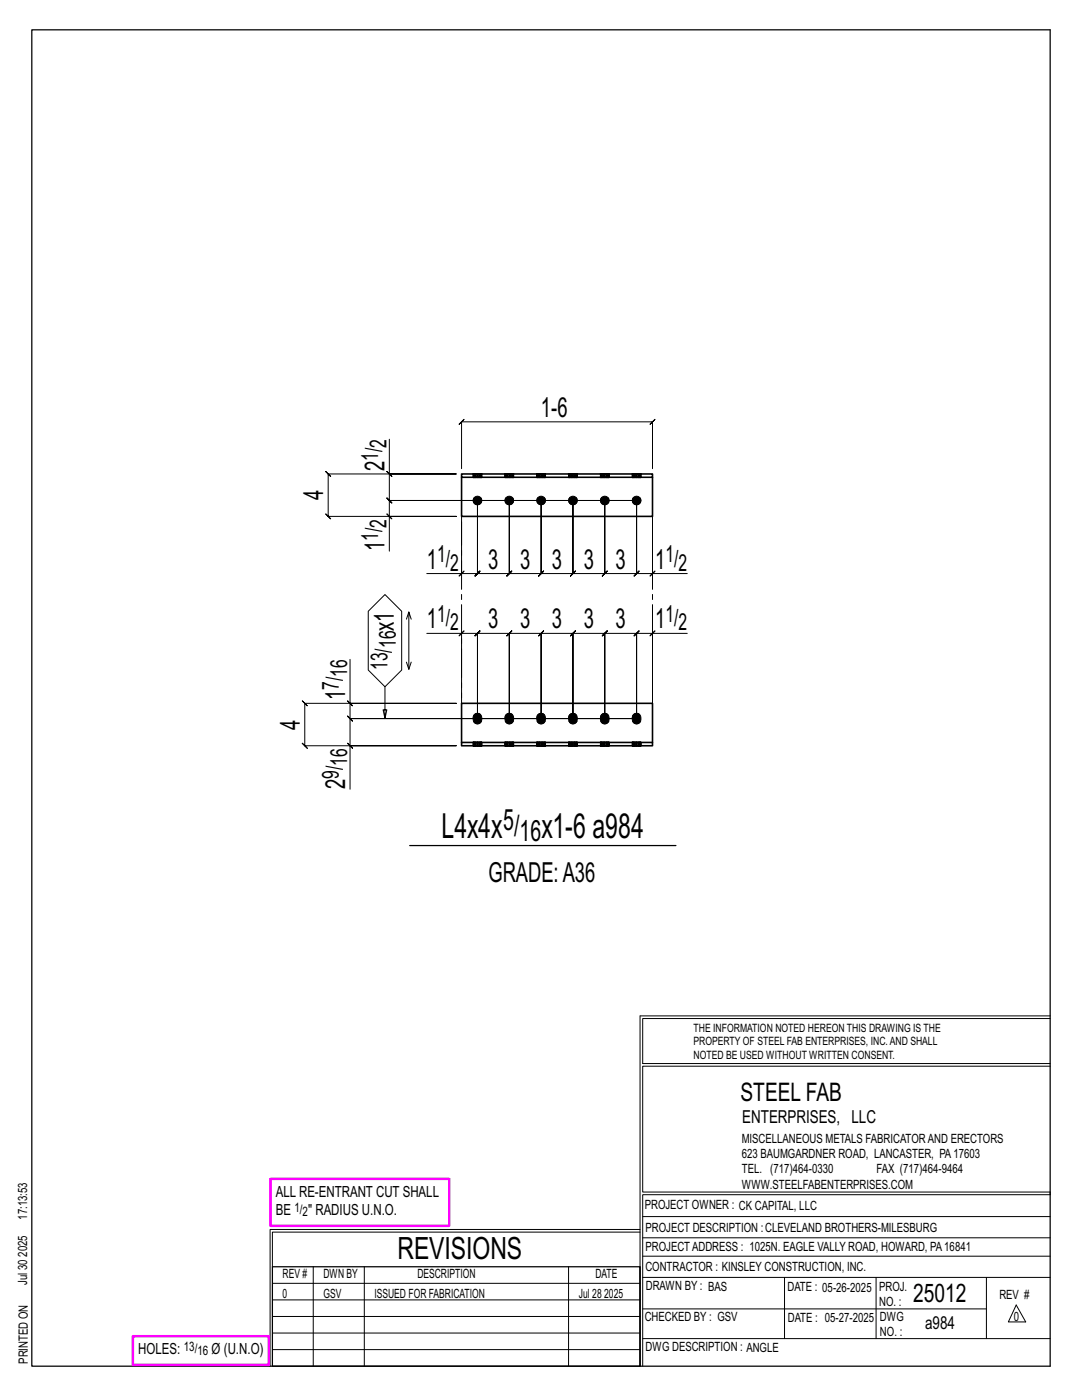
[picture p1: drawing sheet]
<svg xmlns="http://www.w3.org/2000/svg" width="216mm" height="279mm" viewBox="0 0 216 279" stroke-linecap="round" stroke-linejoin="round" font-family="sans-serif">
<g fill="none" stroke="#000" stroke-width=".2">
<path d="M77.2 94.1l1 1zM77.7 87.7v6.9h13.3h-25.5l-.5-.5 1 1-.5-.5v8.5l-.5-.5 1 1-.5-.5h25.5h-13.3v6.9M77.7 94.6v5.3l-.5-.5 1 1-.5-.5h49.3M92.1 93.5v-9.3l-.5 .5 1-1-.5 .5h38.1l-.5 .5 1-1-.5 .5v9.3M127 99.9h-49.3l-.5-.5 1 1-.5-.5v3.2M127 99.9v14.6l.5-.5-1 1 .5-.5h-6.3l.5-.5-1 1 .5-.5v-14.6v14.6l.5-.5-1 1 .5-.5h-6.4l.5-.5-1 1 .5-.5v-14.6v14.6l.5-.5-1 1 .5-.5h-6.3l.5-.5-1 1 .5-.5v-14.6v14.6l.5-.5-1 1 .5-.5h-6.4l.5-.5-1 1 .5-.5v-14.6v14.6l.5-.5-1 1 .5-.5h-6.3l.5-.5-1 1 .5-.5v-14.6v14.6l.5-.5-1 1 .5-.5h-3.2M127 99.9v14.6l-.5 .5 1-1-.5 .5h3.2M77.2 102.6l1 1zM91.6 115l1-1zM92.1 104.1v10.4h-6.9M130.2 114.5l.5-.5-1 1zM130.2 104.1v10.4h6.9"/>
<path d="M69.3 139.9l1 1zM69.8 131.6v8.8h21.2h-30.2l-.5-.5 1 1-.5-.5v8.4l-.5-.5 1 1-.5-.5h30.2h-21.2v8.7M73.5 122l3.3-3.3 3.3 3.3v11.7l-3.3 3.4-3.3-3.4zM76.8 137.1v6.3l-.4-1.7h.8l-.4 1.7M81.1 132.1l.5 1.5 .5-1.5M81.6 122.1l-.5 1.5M82.1 123.6l-.5-1.5v11.5M85.2 126.4h6.9v12.9M91.6 126.9l1-1zM92.1 126.4h3.2l-.5 .5 1-1-.5 .5v17v-17l-.5 .5 1-1-.5 .5h6.3l-.5 .5 1-1-.5 .5v17v-17l-.5 .5 1-1-.5 .5h6.4l-.5 .5 1-1-.5 .5v17v-17l-.5 .5 1-1-.5 .5h6.3l-.5 .5 1-1-.5 .5v17v-17l-.5 .5 1-1-.5 .5h6.4l-.5 .5 1-1-.5 .5v17v-17l-.5 .5 1-1-.5 .5h6.3l-.5 .5 1-1-.5 .5v17M129.7 126.9l1-1zM130.2 126.4h-3.2l.5-.5-1 1 .5-.5v17"/>
<path d="M137.1 126.4h-6.9v12.9M69.3 148.3l1 1zM69.8 140.4v3l-.5-.5 1 1-.5-.5h57.2M127 143.4h-57.2l-.5-.5 1 1-.5-.5v5.4M127.7 202.7v70M127.7 202.7h81.8M209.5 203.3h-81.3v9h81.3M209.5 212.8h-81.3v25.1h81.3v.5h-81.3v34.3M54.4 259.4h73.3M54.4 256.1h73.3M62.5 252.8v19.9M72.7 252.8v19.9"/>
<path d="M113.4 252.8v19.9M127.7 245.4h-73.8v27.3M127.7 245.9h-73.3v6.9M128.2 242.8h81.3M128.2 254.9h81.3M128.2 250.7h81.3M128.2 247h81.3M156.5 254.9v12.2M174.8 254.9v12.2M196.8 254.9v12.2M54.4 269.3h73.3M54.4 266h73.3"/>
<path d="M54.4 262.7h73.3M128.2 261.2h68.6M128.2 267.1h81.3M202.8 260.4l1.9 3.4h-3.5z"/>
</g>
<path d="M6.3 6h203.2v266.7h-203.2zM81.8 168.7h53.1M54.4 252.8h73.3v19.9h-73.3z" fill="none" stroke="#000" stroke-width=".25"/>
<path d="M54 235.3h35.6v9.3h-35.6zM26.5 266.7h27.1v5.7h-27.1z" fill="none" stroke="#f0f" stroke-width=".5"/>
<g fill="#000" stroke="#000" stroke-width=".2">
<path d="M94.7 142.6a.91 .91 0 0 1 1.1-.1 .91 .91 0 0 1 .3 1.1 .9 .9 0 0 1-1.1 .8 .9 .9 0 0 1-.6-1.2zM101 142.6a.91 .91 0 0 1 1.2-.1 .91 .91 0 0 1 .3 1.1 .9 .9 0 0 1-1.1 .8 .9 .9 0 0 1-.6-1.2zM107.4 142.6a.91 .91 0 0 1 1.1-.1 .91 .91 0 0 1 .3 1.1 .9 .9 0 0 1-1.1 .8 .9 .9 0 0 1-.6-1.2zM113.7 142.6a.91 .91 0 0 1 1.2-.1 .91 .91 0 0 1 .3 1.1 .9 .9 0 0 1-1.1 .8 .9 .9 0 0 1-.6-1.2zM120.1 142.6a.91 .91 0 0 1 1.1-.1 .91 .91 0 0 1 .3 1.1 .9 .9 0 0 1-1.1 .8 .9 .9 0 0 1-.6-1.2zM126.4 142.6a.91 .91 0 0 1 1.2-.1 .91 .91 0 0 1 .3 1.1 .9 .9 0 0 1-1.1 .8 .9 .9 0 0 1-.6-1.2z"/>
<circle cx="95.3" cy="99.9" r=".86"/>
<circle cx="101.6" cy="99.9" r=".86"/>
<circle cx="108" cy="99.9" r=".86"/>
<circle cx="114.3" cy="99.9" r=".86"/>
<circle cx="120.7" cy="99.9" r=".86"/>
<circle cx="127" cy="99.9" r=".86"/>
</g>
<g fill="none" stroke="#000" stroke-width=".32">
<path d="M92.1 94.6h38.1v.7h-38.1zM92.1 95.3v7.8h38.1v-7.8M94.4 94.6h1.7M94.4 95.3h1.7M100.8 94.6h1.7M100.8 95.3h1.7M107.1 94.6h1.7M107.1 95.3h1.7M113.5 94.6h1.7M113.5 95.3h1.7M119.8 94.6h1.7M119.8 95.3h1.7"/>
<path d="M126.2 94.6h1.7M126.2 95.3h1.7M92.1 148.2h38.1v.6h-38.1zM92.1 148.2v-7.8h38.1v7.8M94.4 148.8h1.7M94.4 148.2h1.7M94.4 148.2h.1M100.8 148.8h1.7M100.8 148.2h1.7M100.8 148.2h.1M107.1 148.8h1.7M107.1 148.2h1.7"/>
<path d="M107.1 148.2h.1M113.5 148.8h1.7M113.5 148.2h1.7M113.5 148.2h.1M119.8 148.8h1.7M119.8 148.2h1.7M119.8 148.2h.1M126.2 148.8h1.7M126.2 148.2h1.7M126.2 148.2h.1"/>
</g>
<g fill="none" stroke="#000" stroke-width=".2" stroke-dasharray="2 1.4">
<path d="M94.4 94.6l.1 .7zM94.4 94.6v.7M94.5 94.6h.2v.7h-.2zM94.5 94.6v.7zM94.7 94.6h.2v.7h-.2zM94.7 94.6v.7zM94.9 94.6h.4v.7h-.4zM94.9 94.6v.7zM95.3 94.6h.3v.7h-.3zM95.3 94.6v.7zM95.6 94.6h.3v.7h-.3zM95.6 94.6v.7z"/>
<path d="M95.9 94.6h.2v.7h-.2zM95.9 94.6v.7zM96.1 94.6v.7zM96.1 95.3v-.7M100.8 94.6v.7zM100.8 94.6v.7M100.8 94.6h.2v.7h-.2zM101 94.6h.3v.7h-.3zM101 94.6v.7zM101.3 94.6h.3v.7h-.3zM101.3 94.6v.7zM101.6 94.6h.4v.7h-.4z"/>
<path d="M101.6 94.6v.7zM102 94.6h.2v.7h-.2zM102 94.6v.7zM102.2 94.6h.2v.7h-.2zM102.2 94.6v.7zM102.4 94.6l.1 .7zM102.4 94.6v.7zM102.5 95.3v-.7M107.1 94.6l.1 .7zM107.1 94.6v.7M107.2 94.6h.2v.7h-.2zM107.2 94.6v.7z"/>
<path d="M107.4 94.6h.2v.7h-.2zM107.4 94.6v.7zM107.6 94.6h.4v.7h-.4zM107.6 94.6v.7zM108 94.6h.3v.7h-.3zM108 94.6v.7zM108.3 94.6h.3v.7h-.3zM108.3 94.6v.7zM108.6 94.6h.2v.7h-.2zM108.6 94.6v.7zM108.8 94.6v.7zM108.8 95.3v-.7"/>
<path d="M113.5 94.6v.7zM113.5 94.6v.7M113.5 94.6h.2v.7h-.2zM113.7 94.6h.3v.7h-.3zM113.7 94.6v.7zM114 94.6h.3v.7h-.3zM114 94.6v.7zM114.3 94.6h.4v.7h-.4zM114.3 94.6v.7zM114.7 94.6h.2v.7h-.2zM114.7 94.6v.7zM114.9 94.6h.2v.7h-.2z"/>
<path d="M114.9 94.6v.7zM115.1 94.6l.1 .7zM115.1 94.6v.7zM115.2 95.3v-.7M119.8 94.6l.1 .7zM119.8 94.6v.7M119.9 94.6h.2v.7h-.2zM119.9 94.6v.7zM120.1 94.6h.2v.7h-.2zM120.1 94.6v.7zM120.3 94.6h.4v.7h-.4zM120.3 94.6v.7z"/>
<path d="M120.7 94.6h.3v.7h-.3zM120.7 94.6v.7zM121 94.6h.3v.7h-.3zM121 94.6v.7zM121.3 94.6h.2v.7h-.2zM121.3 94.6v.7zM121.5 94.6v.7zM121.5 95.3v-.7M126.2 94.6v.7zM126.2 94.6v.7M126.2 94.6h.2v.7h-.2zM126.4 94.6h.3v.7h-.3z"/>
<path d="M126.4 94.6v.7zM126.7 94.6h.3v.7h-.3zM126.7 94.6v.7zM127 94.6h.4v.7h-.4zM127 94.6v.7zM127.4 94.6h.2v.7h-.2zM127.4 94.6v.7zM127.6 94.6h.2v.7h-.2zM127.6 94.6v.7zM127.8 94.6l.1 .7zM127.8 94.6v.7zM127.9 95.3v-.7"/>
<path d="M94.4 148.2l.1 .6zM94.4 148.2v.6M94.5 148.2h.2v.6h-.2zM94.5 148.2v.6zM94.7 148.2h.2v.6h-.2zM94.7 148.2v.6zM94.7 142.6a.91 .91 0 0 1 1.1-.1 .91 .91 0 0 1 .3 1.1 .9 .9 0 0 1-1.1 .8 .9 .9 0 0 1-.6-1.2zM94.9 148.2h.4v.6h-.4zM94.9 148.2v.6zM95.3 148.2v.6zM95.3 148.2h.3v.6h-.3zM95.6 148.2v.6z"/>
<path d="M95.6 148.2h.3v.6h-.3zM95.9 148.2v.6zM95.9 148.2h.2v.6h-.2zM96.1 148.2v.6zM96.1 148.2v.6v-.6M96.1 148.8v-.6M100.8 148.2v.6zM100.8 148.2v.6M100.8 148.2h.2v.6h-.2zM101 148.2h.3v.6h-.3zM101 148.2v.6zM101 142.6a.91 .91 0 0 1 1.2-.1 .91 .91 0 0 1 .3 1.1 .9 .9 0 0 1-1.1 .8 .9 .9 0 0 1-.6-1.2z"/>
<path d="M101.3 148.2h.3v.6h-.3zM101.3 148.2v.6zM101.6 148.2v.6zM101.6 148.2h.4v.6h-.4zM102 148.2v.6zM102 148.2h.2v.6h-.2zM102.2 148.2v.6zM102.2 148.2h.2v.6h-.2zM102.4 148.2v.6zM102.5 148.2v.6v-.6M102.5 148.8v-.6M107.1 148.2l.1 .6z"/>
<path d="M107.1 148.2v.6M107.2 148.2h.2v.6h-.2zM107.2 148.2v.6zM107.4 148.2h.2v.6h-.2zM107.4 148.2v.6zM107.4 142.6a.91 .91 0 0 1 1.1-.1 .91 .91 0 0 1 .3 1.1 .9 .9 0 0 1-1.1 .8 .9 .9 0 0 1-.6-1.2zM107.6 148.2h.4v.6h-.4zM107.6 148.2v.6zM108 148.2v.6zM108 148.2h.3v.6h-.3zM108.3 148.2v.6zM108.3 148.2h.3v.6h-.3z"/>
<path d="M108.6 148.2v.6zM108.6 148.2h.2v.6h-.2zM108.8 148.2v.6zM108.8 148.2v.6v-.6M108.8 148.8v-.6M113.5 148.2v.6zM113.5 148.2v.6M113.5 148.2h.2v.6h-.2zM113.7 148.2h.3v.6h-.3zM113.7 148.2v.6zM113.7 142.6a.91 .91 0 0 1 1.2-.1 .91 .91 0 0 1 .3 1.1 .9 .9 0 0 1-1.1 .8 .9 .9 0 0 1-.6-1.2zM114 148.2h.3v.6h-.3z"/>
<path d="M114 148.2v.6zM114.3 148.2v.6zM114.3 148.2h.4v.6h-.4zM114.7 148.2v.6zM114.7 148.2h.2v.6h-.2zM114.9 148.2v.6zM114.9 148.2h.2v.6h-.2zM115.1 148.2v.6zM115.2 148.2v.6v-.6M115.2 148.8v-.6M119.8 148.2l.1 .6zM119.8 148.2v.6"/>
<path d="M119.9 148.2h.2v.6h-.2zM119.9 148.2v.6zM120.1 148.2h.2v.6h-.2zM120.1 148.2v.6zM120.1 142.6a.91 .91 0 0 1 1.1-.1 .91 .91 0 0 1 .3 1.1 .9 .9 0 0 1-1.1 .8 .9 .9 0 0 1-.6-1.2zM120.3 148.2h.4v.6h-.4zM120.3 148.2v.6zM120.7 148.2v.6zM120.7 148.2h.3v.6h-.3zM121 148.2v.6zM121 148.2h.3v.6h-.3zM121.3 148.2v.6z"/>
<path d="M121.3 148.2h.2v.6h-.2zM121.5 148.2v.6zM121.5 148.2v.6v-.6M121.5 148.8v-.6M126.2 148.2v.6zM126.2 148.2v.6M126.2 148.2h.2v.6h-.2zM126.4 148.2h.3v.6h-.3zM126.4 148.2v.6zM126.4 142.6a.91 .91 0 0 1 1.2-.1 .91 .91 0 0 1 .3 1.1 .9 .9 0 0 1-1.1 .8 .9 .9 0 0 1-.6-1.2zM126.7 148.2h.3v.6h-.3zM126.7 148.2v.6z"/>
<path d="M127 148.2v.6zM127 148.2h.4v.6h-.4zM127.4 148.2v.6zM127.4 148.2h.2v.6h-.2zM127.6 148.2v.6zM127.6 148.2h.2v.6h-.2zM127.8 148.2v.6zM127.9 148.2v.6v-.6M127.9 148.8v-.6"/>
<circle cx="95.3" cy="99.9" r=".86"/>
<circle cx="101.6" cy="99.9" r=".86"/>
<circle cx="108" cy="99.9" r=".86"/>
<circle cx="114.3" cy="99.9" r=".86"/>
<circle cx="120.7" cy="99.9" r=".86"/>
<circle cx="127" cy="99.9" r=".86"/>
</g>
<path d="M92.1 103.1v37.3M130.2 103.1v37.3" fill="none" stroke="#000" stroke-width=".2" stroke-dasharray="5.8 1 1 1"/>
<g font-size="6.9">
<text x="88.1" y="167.3">L4x4x</text>
<text x="108" y="167.3">x1-6 a984</text>
</g>
<text font-size="6.1" x="79.3" y="251.3">REVISIONS</text>
<g font-size="5.9">
<text x="100.4" y="165.7">5/</text>
<text x="103.7" y="167.8">16</text>
</g>
<g font-size="5.5">
<text x="107.9" y="83.2">1-6</text>
<text x="76.7" y="94.1" transform="rotate(-90 76.7 94.1)">2</text>
<text x="64.5" y="99.8" transform="rotate(-90 64.5 99.8)">4</text>
<text x="76.7" y="110" transform="rotate(-90 76.7 110)">1</text>
<text x="85.2" y="113.5">1</text>
<text x="97.4" y="113.5">3</text>
<text x="103.8" y="113.5">3</text>
<text x="110.1" y="113.5">3</text>
<text x="116.5" y="113.5">3</text>
<text x="122.8" y="113.5">3</text>
<text x="130.7" y="113.5">1</text>
<text x="78.6" y="125.9" transform="rotate(-90 78.6 125.9)">x1</text>
<text x="85.2" y="125.4">1</text>
<text x="97.4" y="125.4">3</text>
<text x="103.8" y="125.4">3</text>
<text x="110.1" y="125.4">3</text>
<text x="116.5" y="125.4">3</text>
<text x="122.8" y="125.4">3</text>
<text x="130.7" y="125.4">1</text>
<text x="68.9" y="139.7" transform="rotate(-90 68.9 139.7)">1</text>
<text x="59.8" y="145.6" transform="rotate(-90 59.8 145.6)">4</text>
<text x="68.9" y="157.5" transform="rotate(-90 68.9 157.5)">2</text>
<text x="97.5" y="176">GRADE:A36</text>
</g>
<g font-size="5.1">
<text x="147.8" y="219.8">STEEL FAB</text>
<text x="182.2" y="259.9">25012</text>
</g>
<g font-size="4.7">
<text x="77.1" y="89.4" transform="rotate(-90 77.1 89.4)">2</text>
<text x="75.5" y="92" transform="rotate(-90 75.5 92)">1/</text>
<text x="75.5" y="107.9" transform="rotate(-90 75.5 107.9)">1/</text>
<text x="77.1" y="105.3" transform="rotate(-90 77.1 105.3)">2</text>
<text x="87.2" y="112.2">1/</text>
<text x="89.8" y="113.9">2</text>
<text x="132.8" y="112.2">1/</text>
<text x="135.4" y="113.9">2</text>
<text x="87.2" y="124.2">1/</text>
<text x="89.8" y="125.8">2</text>
<text x="132.8" y="124.2">1/</text>
<text x="135.4" y="125.8">2</text>
<text x="79" y="129.4" transform="rotate(-90 79 129.4)">16</text>
<text x="67.6" y="137.7" transform="rotate(-90 67.6 137.7)">7/</text>
<text x="69.3" y="135.1" transform="rotate(-90 69.3 135.1)">16</text>
<text x="77.3" y="133.7" transform="rotate(-90 77.3 133.7)">13/</text>
<text x="67.6" y="155.5" transform="rotate(-90 67.6 155.5)">9/</text>
<text x="69.3" y="152.8" transform="rotate(-90 69.3 152.8)">16</text>
</g>
<g font-size="3.6">
<text x="148.1" y="224.1">ENTERPRISES, LLC</text>
<text x="184.6" y="265.2">a984</text>
</g>
<g font-size="3.1">
<text x="55" y="238.9">ALL RE-ENTRANT CUT SHALL</text>
<text x="55" y="242.5">BE</text>
<text x="61.5" y="242.5">&quot; RADIUS U.N.O.</text>
<text x="27.6" y="270.2">HOLES:</text>
<text x="42.2" y="270.2">Ø (U.N.O)</text>
</g>
<g font-size="2.6">
<text x="58.8" y="241.8">1/</text>
<text x="60.4" y="242.7">2</text>
<text x="36.7" y="269.6">13/</text>
<text x="39.4" y="270.5">16</text>
</g>
<g font-size="2.5">
<text x="148" y="231.2">623 BAUMGARDNER ROAD, LANCASTER, PA17603</text>
<text x="148" y="228.1">MISCELLANEOUS METALS FABRICATORAND ERECTORS</text>
<text x="148" y="237.2">WWW.STEELFABENTERPRISES.COM</text>
<text x="148" y="234.2">TEL. (717)464-0330</text>
<text x="174.9" y="234.2">FAX (717)464-9464</text>
<text x="5.4" y="243.4" transform="rotate(-90 5.4 243.4)">17:13:53</text>
<text x="128.7" y="241.3">PROJECT OWNER : CK CAPITAL, LLC</text>
<text x="128.8" y="246">PROJECT DESCRIPTION :CLEVELAND BROTHERS-MILESBURG</text>
<text x="5.4" y="250.8" transform="rotate(-90 5.4 250.8)">2025</text>
<text x="128.8" y="249.7">PROJECTADDRESS : 1025N. EAGLE VALLY ROAD, HOWARD, PA16841</text>
<text x="5.4" y="256.5" transform="rotate(-90 5.4 256.5)">Jul 30</text>
<text x="56.4" y="255">REV #</text>
<text x="64.5" y="255">DWN BY</text>
<text x="83.3" y="255">DESCRIPTION</text>
<text x="118.8" y="255">DATE</text>
<text x="128.8" y="253.7">CONTRACTOR : KINSLEY CONSTRUCTION, INC.</text>
<text x="128.9" y="257.5">DRAWN BY : BAS</text>
<text x="157.1" y="257.6">DATE : 05-26-2025</text>
<text x="175.4" y="257.7">PROJ.</text>
<text x="56.4" y="259">0</text>
<text x="64.5" y="259">GSV</text>
<text x="74.7" y="259">ISSUED FOR FABRICATION</text>
<text x="115.5" y="259">Jul 28</text>
<text x="120.6" y="259">2025</text>
<text x="128.6" y="263.7">CHECKED BY : GSV</text>
<text x="157.2" y="263.7">DATE : 05-27-2025</text>
<text x="175.4" y="260.7">NO. :</text>
<text x="175.6" y="263.7">DWG</text>
<text x="199.4" y="259.2">REV #</text>
<text x="202.3" y="263.7">0</text>
<text x="128.8" y="269.7">DWG DESCRIPTION : ANGLE</text>
<text x="175.6" y="266.7">NO. :</text>
<text x="5.5" y="272.2" transform="rotate(-90 5.5 272.2)">PRINTED ON</text>
</g>
<g font-size="2.3">
<text x="138.4" y="208.6">PROPERTY OF STEEL FAB ENTERPRISES, INC.AND SHALL</text>
<text x="138.4" y="205.9">THE INFORMATION NOTED HEREON THIS DRAWING IS THE</text>
<text x="138.4" y="211.3">NOTED BE USED WITHOUT WRITTEN CONSENT.</text>
</g>
</svg>
